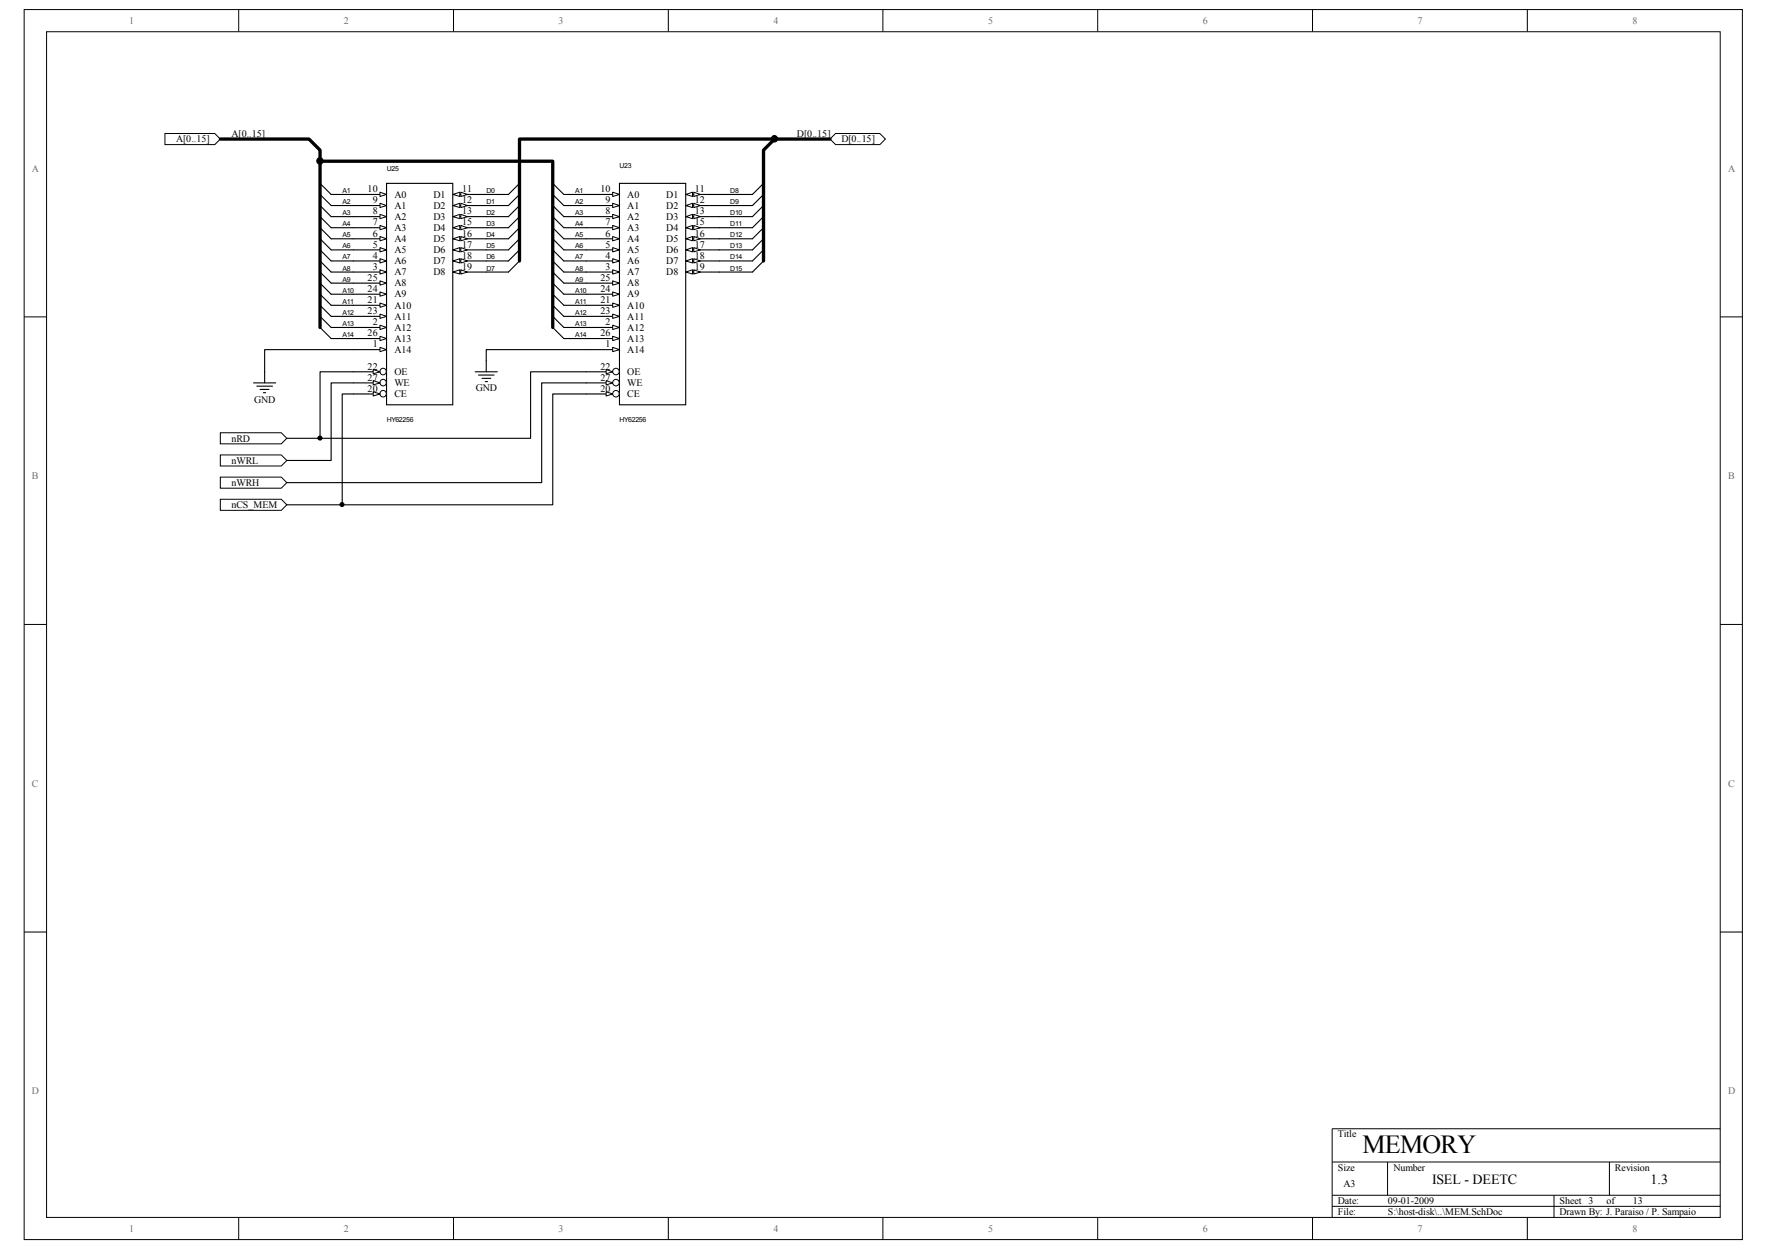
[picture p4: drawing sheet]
<svg xmlns="http://www.w3.org/2000/svg" width="297mm" height="210mm" viewBox="0 0 297 210" stroke-linecap="round" stroke-linejoin="round" font-family="sans-serif">
<path d="M4.1 1.6h288.8v206.7h-288.8z" fill="none" stroke="#000" stroke-width=".17"/>
<path d="M7.9 5.4h281.3v199.2h-281.3z" fill="#fff"/>
<g fill="none" stroke="#000" stroke-width=".17">
<path d="M7.8 5.3h281.4v199.3h-281.4zM40.1 1.6v3.7M76.2 1.6v3.7M112.3 1.6v3.7M148.4 1.6v3.7M184.5 1.6v3.7M220.6 1.6v3.7M256.7 1.6v3.7M4.1 53.3h3.7M289.2 53.3h3.7M4.1 104.9h3.7M289.2 104.9h3.7"/>
<path d="M4.1 156.6h3.7M289.2 156.6h3.7M223.9 195.3h65.3M233.3 195.3v5.6M270.5 195.3v5.6M289.2 189.7h-65.3v14.9M40.1 204.6v3.7M76.2 204.6v3.7M112.3 204.6v3.7M148.4 204.6v3.7M184.5 204.6v3.7M220.6 204.6v3.7"/>
<path d="M223.9 200.9h65.3M223.9 202.7h65.3M256.7 204.6v3.7M261.2 200.9v3.7"/>
</g>
<path d="M27.7 22.4h8.4l.9 1-.9 .9h-8.4z" fill-rule="evenodd" fill="#fff"/>
<path d="M27.7 22.4h8.4l.9 1-.9 .9h-8.4z" fill="none" stroke="#000" stroke-width=".17"/>
<path d="M139.5 23.4l1-1h7.4l.9 1-.9 .9h-7.4z" fill-rule="evenodd" fill="#fff"/>
<path d="M139.5 23.4l1-1h7.4l.9 1-.9 .9h-7.4z" fill="none" stroke="#000" stroke-width=".17"/>
<path d="M37 72.7h10.3l.9 1-.9 .9h-10.3z" fill-rule="evenodd" fill="#fff"/>
<path d="M37 72.7h10.3l.9 1-.9 .9h-10.3z" fill="none" stroke="#000" stroke-width=".17"/>
<path d="M37 76.5h10.3l.9 .9-.9 .9h-10.3z" fill-rule="evenodd" fill="#fff"/>
<path d="M37 76.5h10.3l.9 .9-.9 .9h-10.3z" fill="none" stroke="#000" stroke-width=".17"/>
<path d="M37 83.9h10.3l.9 .9-.9 1h-10.3z" fill-rule="evenodd" fill="#fff"/>
<path d="M37 83.9h10.3l.9 .9-.9 1h-10.3z" fill="none" stroke="#000" stroke-width=".17"/>
<path d="M37 80.2h10.3l.9 .9-.9 .9h-10.3z" fill-rule="evenodd" fill="#fff"/>
<path d="M37 80.2h10.3l.9 .9-.9 .9h-10.3z" fill="none" stroke="#000" stroke-width=".17"/>
<path d="M104.1 30.8h11.2v37.2h-11.2z" fill-rule="evenodd" fill="#fff"/>
<path d="M98.5 32.7h5.6M104.1 30.8h11.2v37.2h-11.2z" fill="none" stroke="#000" stroke-width=".19"/>
<path d="M103 32.3l1.1 .4-1.1 .3z" fill="#fff"/>
<path d="M103 32.3l1.1 .4-1.1 .3z" fill="none" stroke="#000" stroke-width=".17"/>
<path d="M98.5 34.5h5.6" fill="none" stroke="#000" stroke-width=".19"/>
<path d="M103 34.2l1.1 .3-1.1 .4z" fill="#fff"/>
<path d="M103 34.2l1.1 .3-1.1 .4z" fill="none" stroke="#000" stroke-width=".17"/>
<path d="M98.5 36.4h5.6" fill="none" stroke="#000" stroke-width=".19"/>
<path d="M103 36l1.1 .4-1.1 .3z" fill="#fff"/>
<path d="M103 36l1.1 .4-1.1 .3z" fill="none" stroke="#000" stroke-width=".17"/>
<path d="M98.5 38.3h5.6" fill="none" stroke="#000" stroke-width=".19"/>
<path d="M103 37.9l1.1 .4-1.1 .3z" fill="#fff"/>
<path d="M103 37.9l1.1 .4-1.1 .3z" fill="none" stroke="#000" stroke-width=".17"/>
<path d="M98.5 40.1h5.6" fill="none" stroke="#000" stroke-width=".19"/>
<path d="M103 39.8l1.1 .3-1.1 .4z" fill="#fff"/>
<path d="M103 39.8l1.1 .3-1.1 .4z" fill="none" stroke="#000" stroke-width=".17"/>
<path d="M98.5 42h5.6" fill="none" stroke="#000" stroke-width=".19"/>
<path d="M103 41.6l1.1 .4-1.1 .3z" fill="#fff"/>
<path d="M103 41.6l1.1 .4-1.1 .3z" fill="none" stroke="#000" stroke-width=".17"/>
<path d="M98.5 43.9h5.6" fill="none" stroke="#000" stroke-width=".19"/>
<path d="M103 43.5l1.1 .4-1.1 .3z" fill="#fff"/>
<path d="M103 43.5l1.1 .4-1.1 .3z" fill="none" stroke="#000" stroke-width=".17"/>
<path d="M98.5 45.7h5.6" fill="none" stroke="#000" stroke-width=".19"/>
<path d="M103 45.3l1.1 .4-1.1 .4z" fill="#fff"/>
<path d="M103 45.3l1.1 .4-1.1 .4z" fill="none" stroke="#000" stroke-width=".17"/>
<path d="M98.5 47.6h5.6" fill="none" stroke="#000" stroke-width=".19"/>
<path d="M103 47.2l1.1 .4-1.1 .3z" fill="#fff"/>
<path d="M103 47.2l1.1 .4-1.1 .3z" fill="none" stroke="#000" stroke-width=".17"/>
<path d="M98.5 49.4h5.6" fill="none" stroke="#000" stroke-width=".19"/>
<path d="M103 49.1l1.1 .3-1.1 .4z" fill="#fff"/>
<path d="M103 49.1l1.1 .3-1.1 .4z" fill="none" stroke="#000" stroke-width=".17"/>
<path d="M98.5 51.3h5.6" fill="none" stroke="#000" stroke-width=".19"/>
<path d="M103 50.9l1.1 .4-1.1 .3z" fill="#fff"/>
<path d="M103 50.9l1.1 .4-1.1 .3z" fill="none" stroke="#000" stroke-width=".17"/>
<path d="M98.5 53.2h5.6" fill="none" stroke="#000" stroke-width=".19"/>
<path d="M103 52.8l1.1 .4-1.1 .3z" fill="#fff"/>
<path d="M103 52.8l1.1 .4-1.1 .3z" fill="none" stroke="#000" stroke-width=".17"/>
<path d="M98.5 55h5.6" fill="none" stroke="#000" stroke-width=".19"/>
<path d="M103 54.7l1.1 .3-1.1 .4z" fill="#fff"/>
<path d="M103 54.7l1.1 .3-1.1 .4z" fill="none" stroke="#000" stroke-width=".17"/>
<path d="M98.5 56.9h5.6" fill="none" stroke="#000" stroke-width=".19"/>
<path d="M103 56.5l1.1 .4-1.1 .3z" fill="#fff"/>
<path d="M103 56.5l1.1 .4-1.1 .3z" fill="none" stroke="#000" stroke-width=".17"/>
<path d="M98.5 58.8h5.6" fill="none" stroke="#000" stroke-width=".19"/>
<path d="M103 58.4l1.1 .4-1.1 .3z" fill="#fff"/>
<path d="M103 58.4l1.1 .4-1.1 .3z" fill="none" stroke="#000" stroke-width=".17"/>
<path d="M115.3 32.7h5.6" fill="none" stroke="#000" stroke-width=".19"/>
<path d="M115.3 32.7l1.1-.4v.7z" fill="#fff"/>
<path d="M115.3 32.7l1.1-.4v.7z" fill="none" stroke="#000" stroke-width=".17"/>
<path d="M116.6 32.3l1.1 .4-1.1 .3z" fill="#fff"/>
<path d="M116.6 32.3l1.1 .4-1.1 .3z" fill="none" stroke="#000" stroke-width=".17"/>
<path d="M115.3 34.5h5.6" fill="none" stroke="#000" stroke-width=".19"/>
<path d="M115.3 34.5l1.1-.3v.7z" fill="#fff"/>
<path d="M115.3 34.5l1.1-.3v.7z" fill="none" stroke="#000" stroke-width=".17"/>
<path d="M116.6 34.2l1.1 .3-1.1 .4z" fill="#fff"/>
<path d="M116.6 34.2l1.1 .3-1.1 .4z" fill="none" stroke="#000" stroke-width=".17"/>
<path d="M115.3 36.4h5.6" fill="none" stroke="#000" stroke-width=".19"/>
<path d="M115.3 36.4l1.1-.4v.7z" fill="#fff"/>
<path d="M115.3 36.4l1.1-.4v.7z" fill="none" stroke="#000" stroke-width=".17"/>
<path d="M116.6 36l1.1 .4-1.1 .3z" fill="#fff"/>
<path d="M116.6 36l1.1 .4-1.1 .3z" fill="none" stroke="#000" stroke-width=".17"/>
<path d="M115.3 38.3h5.6" fill="none" stroke="#000" stroke-width=".19"/>
<path d="M115.3 38.3l1.1-.4v.7z" fill="#fff"/>
<path d="M115.3 38.3l1.1-.4v.7z" fill="none" stroke="#000" stroke-width=".17"/>
<path d="M116.6 37.9l1.1 .4-1.1 .3z" fill="#fff"/>
<path d="M116.6 37.9l1.1 .4-1.1 .3z" fill="none" stroke="#000" stroke-width=".17"/>
<path d="M115.3 40.1h5.6" fill="none" stroke="#000" stroke-width=".19"/>
<path d="M115.3 40.1l1.1-.3v.7z" fill="#fff"/>
<path d="M115.3 40.1l1.1-.3v.7z" fill="none" stroke="#000" stroke-width=".17"/>
<path d="M116.6 39.8l1.1 .3-1.1 .4z" fill="#fff"/>
<path d="M116.6 39.8l1.1 .3-1.1 .4z" fill="none" stroke="#000" stroke-width=".17"/>
<path d="M115.3 42h5.6" fill="none" stroke="#000" stroke-width=".19"/>
<path d="M115.3 42l1.1-.4v.7z" fill="#fff"/>
<path d="M115.3 42l1.1-.4v.7z" fill="none" stroke="#000" stroke-width=".17"/>
<path d="M116.6 41.6l1.1 .4-1.1 .3z" fill="#fff"/>
<path d="M116.6 41.6l1.1 .4-1.1 .3z" fill="none" stroke="#000" stroke-width=".17"/>
<path d="M115.3 43.9h5.6" fill="none" stroke="#000" stroke-width=".19"/>
<path d="M115.3 43.9l1.1-.4v.7z" fill="#fff"/>
<path d="M115.3 43.9l1.1-.4v.7z" fill="none" stroke="#000" stroke-width=".17"/>
<path d="M116.6 43.5l1.1 .4-1.1 .3z" fill="#fff"/>
<path d="M116.6 43.5l1.1 .4-1.1 .3z" fill="none" stroke="#000" stroke-width=".17"/>
<path d="M115.3 45.7h5.6" fill="none" stroke="#000" stroke-width=".19"/>
<path d="M115.3 45.7l1.1-.4v.8z" fill="#fff"/>
<path d="M115.3 45.7l1.1-.4v.8z" fill="none" stroke="#000" stroke-width=".17"/>
<path d="M116.6 45.3l1.1 .4-1.1 .4z" fill="#fff"/>
<path d="M116.6 45.3l1.1 .4-1.1 .4z" fill="none" stroke="#000" stroke-width=".17"/>
<path d="M98.5 62.5h5.6" fill="none" stroke="#000" stroke-width=".19"/>
<circle cx="103.5" cy="62.4" r=".55" fill="#fff"/>
<circle cx="103.5" cy="62.4" r=".55" fill="none" stroke="#000" stroke-width=".17"/>
<path d="M101.9 62.1l1.1 .4-1.1 .3z" fill="#fff"/>
<path d="M101.9 62.1l1.1 .4-1.1 .3z" fill="none" stroke="#000" stroke-width=".17"/>
<path d="M98.5 64.3h5.6" fill="none" stroke="#000" stroke-width=".19"/>
<circle cx="103.5" cy="64.3" r=".55" fill="#fff"/>
<circle cx="103.5" cy="64.3" r=".55" fill="none" stroke="#000" stroke-width=".17"/>
<path d="M101.9 64l1.1 .3-1.1 .4z" fill="#fff"/>
<path d="M101.9 64l1.1 .3-1.1 .4z" fill="none" stroke="#000" stroke-width=".17"/>
<path d="M98.5 66.2h5.6" fill="none" stroke="#000" stroke-width=".19"/>
<circle cx="103.5" cy="66.2" r=".55" fill="#fff"/>
<circle cx="103.5" cy="66.2" r=".55" fill="none" stroke="#000" stroke-width=".17"/>
<path d="M101.9 65.8l1.1 .4-1.1 .3z" fill="#fff"/>
<path d="M101.9 65.8l1.1 .4-1.1 .3z" fill="none" stroke="#000" stroke-width=".17"/>
<path d="M65 30.8h11.1v37.2h-11.1z" fill-rule="evenodd" fill="#fff"/>
<path d="M59.4 32.7h5.6M65 30.8h11.1v37.2h-11.1z" fill="none" stroke="#000" stroke-width=".19"/>
<path d="M63.9 32.3l1.1 .4-1.1 .3z" fill="#fff"/>
<path d="M63.9 32.3l1.1 .4-1.1 .3z" fill="none" stroke="#000" stroke-width=".17"/>
<path d="M59.4 34.5h5.6" fill="none" stroke="#000" stroke-width=".19"/>
<path d="M63.9 34.2l1.1 .3-1.1 .4z" fill="#fff"/>
<path d="M63.9 34.2l1.1 .3-1.1 .4z" fill="none" stroke="#000" stroke-width=".17"/>
<path d="M59.4 36.4h5.6" fill="none" stroke="#000" stroke-width=".19"/>
<path d="M63.9 36l1.1 .4-1.1 .3z" fill="#fff"/>
<path d="M63.9 36l1.1 .4-1.1 .3z" fill="none" stroke="#000" stroke-width=".17"/>
<path d="M59.4 38.3h5.6" fill="none" stroke="#000" stroke-width=".19"/>
<path d="M63.9 37.9l1.1 .4-1.1 .3z" fill="#fff"/>
<path d="M63.9 37.9l1.1 .4-1.1 .3z" fill="none" stroke="#000" stroke-width=".17"/>
<path d="M59.4 40.1h5.6" fill="none" stroke="#000" stroke-width=".19"/>
<path d="M63.9 39.8l1.1 .3-1.1 .4z" fill="#fff"/>
<path d="M63.9 39.8l1.1 .3-1.1 .4z" fill="none" stroke="#000" stroke-width=".17"/>
<path d="M59.4 42h5.6" fill="none" stroke="#000" stroke-width=".19"/>
<path d="M63.9 41.6l1.1 .4-1.1 .3z" fill="#fff"/>
<path d="M63.9 41.6l1.1 .4-1.1 .3z" fill="none" stroke="#000" stroke-width=".17"/>
<path d="M59.4 43.9h5.6" fill="none" stroke="#000" stroke-width=".19"/>
<path d="M63.9 43.5l1.1 .4-1.1 .3z" fill="#fff"/>
<path d="M63.9 43.5l1.1 .4-1.1 .3z" fill="none" stroke="#000" stroke-width=".17"/>
<path d="M59.4 45.7h5.6" fill="none" stroke="#000" stroke-width=".19"/>
<path d="M63.9 45.3l1.1 .4-1.1 .4z" fill="#fff"/>
<path d="M63.9 45.3l1.1 .4-1.1 .4z" fill="none" stroke="#000" stroke-width=".17"/>
<path d="M59.4 47.6h5.6" fill="none" stroke="#000" stroke-width=".19"/>
<path d="M63.9 47.2l1.1 .4-1.1 .3z" fill="#fff"/>
<path d="M63.9 47.2l1.1 .4-1.1 .3z" fill="none" stroke="#000" stroke-width=".17"/>
<path d="M59.4 49.4h5.6" fill="none" stroke="#000" stroke-width=".19"/>
<path d="M63.9 49.1l1.1 .3-1.1 .4z" fill="#fff"/>
<path d="M63.9 49.1l1.1 .3-1.1 .4z" fill="none" stroke="#000" stroke-width=".17"/>
<path d="M59.4 51.3h5.6" fill="none" stroke="#000" stroke-width=".19"/>
<path d="M63.9 50.9l1.1 .4-1.1 .3z" fill="#fff"/>
<path d="M63.9 50.9l1.1 .4-1.1 .3z" fill="none" stroke="#000" stroke-width=".17"/>
<path d="M59.4 53.2h5.6" fill="none" stroke="#000" stroke-width=".19"/>
<path d="M63.9 52.8l1.1 .4-1.1 .3z" fill="#fff"/>
<path d="M63.9 52.8l1.1 .4-1.1 .3z" fill="none" stroke="#000" stroke-width=".17"/>
<path d="M59.4 55h5.6" fill="none" stroke="#000" stroke-width=".19"/>
<path d="M63.9 54.7l1.1 .3-1.1 .4z" fill="#fff"/>
<path d="M63.9 54.7l1.1 .3-1.1 .4z" fill="none" stroke="#000" stroke-width=".17"/>
<path d="M59.4 56.9h5.6" fill="none" stroke="#000" stroke-width=".19"/>
<path d="M63.9 56.5l1.1 .4-1.1 .3z" fill="#fff"/>
<path d="M63.9 56.5l1.1 .4-1.1 .3z" fill="none" stroke="#000" stroke-width=".17"/>
<path d="M59.4 58.8h5.6" fill="none" stroke="#000" stroke-width=".19"/>
<path d="M63.9 58.4l1.1 .4-1.1 .3z" fill="#fff"/>
<path d="M63.9 58.4l1.1 .4-1.1 .3z" fill="none" stroke="#000" stroke-width=".17"/>
<path d="M76.2 32.7h5.5" fill="none" stroke="#000" stroke-width=".19"/>
<path d="M76.2 32.7l1.1-.4v.7z" fill="#fff"/>
<path d="M76.2 32.7l1.1-.4v.7z" fill="none" stroke="#000" stroke-width=".17"/>
<path d="M77.5 32.3l1.1 .4-1.1 .3z" fill="#fff"/>
<path d="M77.5 32.3l1.1 .4-1.1 .3z" fill="none" stroke="#000" stroke-width=".17"/>
<path d="M76.2 34.5h5.5" fill="none" stroke="#000" stroke-width=".19"/>
<path d="M76.2 34.5l1.1-.3v.7z" fill="#fff"/>
<path d="M76.2 34.5l1.1-.3v.7z" fill="none" stroke="#000" stroke-width=".17"/>
<path d="M77.5 34.2l1.1 .3-1.1 .4z" fill="#fff"/>
<path d="M77.5 34.2l1.1 .3-1.1 .4z" fill="none" stroke="#000" stroke-width=".17"/>
<path d="M76.2 36.4h5.5" fill="none" stroke="#000" stroke-width=".19"/>
<path d="M76.2 36.4l1.1-.4v.7z" fill="#fff"/>
<path d="M76.2 36.4l1.1-.4v.7z" fill="none" stroke="#000" stroke-width=".17"/>
<path d="M77.5 36l1.1 .4-1.1 .3z" fill="#fff"/>
<path d="M77.5 36l1.1 .4-1.1 .3z" fill="none" stroke="#000" stroke-width=".17"/>
<path d="M76.2 38.3h5.5" fill="none" stroke="#000" stroke-width=".19"/>
<path d="M76.2 38.3l1.1-.4v.7z" fill="#fff"/>
<path d="M76.2 38.3l1.1-.4v.7z" fill="none" stroke="#000" stroke-width=".17"/>
<path d="M77.5 37.9l1.1 .4-1.1 .3z" fill="#fff"/>
<path d="M77.5 37.9l1.1 .4-1.1 .3z" fill="none" stroke="#000" stroke-width=".17"/>
<path d="M76.2 40.1h5.5" fill="none" stroke="#000" stroke-width=".19"/>
<path d="M76.2 40.1l1.1-.3v.7z" fill="#fff"/>
<path d="M76.2 40.1l1.1-.3v.7z" fill="none" stroke="#000" stroke-width=".17"/>
<path d="M77.5 39.8l1.1 .3-1.1 .4z" fill="#fff"/>
<path d="M77.5 39.8l1.1 .3-1.1 .4z" fill="none" stroke="#000" stroke-width=".17"/>
<path d="M76.2 42h5.5" fill="none" stroke="#000" stroke-width=".19"/>
<path d="M76.2 42l1.1-.4v.7z" fill="#fff"/>
<path d="M76.2 42l1.1-.4v.7z" fill="none" stroke="#000" stroke-width=".17"/>
<path d="M77.5 41.6l1.1 .4-1.1 .3z" fill="#fff"/>
<path d="M77.5 41.6l1.1 .4-1.1 .3z" fill="none" stroke="#000" stroke-width=".17"/>
<path d="M76.2 43.9h5.5" fill="none" stroke="#000" stroke-width=".19"/>
<path d="M76.2 43.9l1.1-.4v.7z" fill="#fff"/>
<path d="M76.2 43.9l1.1-.4v.7z" fill="none" stroke="#000" stroke-width=".17"/>
<path d="M77.5 43.5l1.1 .4-1.1 .3z" fill="#fff"/>
<path d="M77.5 43.5l1.1 .4-1.1 .3z" fill="none" stroke="#000" stroke-width=".17"/>
<path d="M76.2 45.7h5.5" fill="none" stroke="#000" stroke-width=".19"/>
<path d="M76.2 45.7l1.1-.4v.8z" fill="#fff"/>
<path d="M76.2 45.7l1.1-.4v.8z" fill="none" stroke="#000" stroke-width=".17"/>
<path d="M77.5 45.3l1.1 .4-1.1 .4z" fill="#fff"/>
<path d="M77.5 45.3l1.1 .4-1.1 .4z" fill="none" stroke="#000" stroke-width=".17"/>
<path d="M59.4 62.5h5.6" fill="none" stroke="#000" stroke-width=".19"/>
<circle cx="64.4" cy="62.4" r=".54" fill="#fff"/>
<circle cx="64.4" cy="62.4" r=".54" fill="none" stroke="#000" stroke-width=".17"/>
<path d="M62.7 62.1l1.2 .4-1.2 .3z" fill="#fff"/>
<path d="M62.7 62.1l1.2 .4-1.2 .3z" fill="none" stroke="#000" stroke-width=".17"/>
<path d="M59.4 64.3h5.6" fill="none" stroke="#000" stroke-width=".19"/>
<circle cx="64.4" cy="64.3" r=".54" fill="#fff"/>
<circle cx="64.4" cy="64.3" r=".54" fill="none" stroke="#000" stroke-width=".17"/>
<path d="M62.7 64l1.2 .3-1.2 .4z" fill="#fff"/>
<path d="M62.7 64l1.2 .3-1.2 .4z" fill="none" stroke="#000" stroke-width=".17"/>
<path d="M59.4 66.2h5.6" fill="none" stroke="#000" stroke-width=".19"/>
<circle cx="64.4" cy="66.2" r=".54" fill="#fff"/>
<circle cx="64.4" cy="66.2" r=".54" fill="none" stroke="#000" stroke-width=".17"/>
<path d="M62.7 65.8l1.2 .4-1.2 .3z" fill="#fff"/>
<g fill="none" stroke="#000" stroke-width=".17">
<path d="M62.7 65.8l1.2 .4-1.2 .3z"/>
<circle cx="53.8" cy="27" r=".54"/>
<circle cx="130.2" cy="23.3" r=".54"/>
<circle cx="53.8" cy="73.6" r=".35"/>
<circle cx="57.5" cy="84.8" r=".34"/>
</g>
<path d="M37 23.4h14.9l1.9 1.8v29.8M53.8 27.1h39.1v27.9M130.2 23.4l-1.8 1.8v18.7M139.5 23.4h-52.2v20.5" fill="none" stroke="#000" stroke-width=".56"/>
<g fill="none" stroke="#000" stroke-width=".19">
<path d="M53.8 30.8l1.9 1.9h3.7M53.8 32.7l1.9 1.8h3.7M53.8 34.5l1.9 1.9h3.7M53.8 36.4l1.9 1.9h3.7M53.8 38.3l1.9 1.8h3.7M87.3 38.3l-1.8 1.8h-3.8M87.3 36.4l-1.8 1.9h-3.8M87.3 34.5l-1.8 1.9h-3.8M87.3 32.7l-1.8 1.8h-3.8M87.3 30.8l-1.8 1.9h-3.8M92.9 30.8l1.9 1.9h3.7M92.9 32.7l1.9 1.8h3.7"/>
<path d="M92.9 34.5l1.9 1.9h3.7M92.9 36.4l1.9 1.9h3.7M92.9 38.3l1.9 1.8h3.7M128.4 30.8l-1.9 1.9h-5.6M128.4 32.7l-1.9 1.8h-5.6M128.4 34.5l-1.9 1.9h-5.6M128.4 36.4l-1.9 1.9h-5.6M128.4 38.3l-1.9 1.8h-5.6M53.8 40.1l1.9 1.9h3.7M53.8 42l1.9 1.9h3.7M53.8 43.9l1.9 1.8h3.7M53.8 55l1.9 1.9h3.7"/>
<path d="M53.8 53.2l1.9 1.8h3.7M53.8 51.3l1.9 1.9h3.7M53.8 49.4l1.9 1.9h3.7M53.8 47.6l1.9 1.8h3.7M53.8 45.7l1.9 1.9h3.7M59.4 58.8h-14.9v5.5M87.3 43.9l-1.8 1.8h-3.8M87.3 40.1l-1.8 1.9h-3.8M87.3 42l-1.8 1.9h-3.8M92.9 40.1l1.9 1.9h3.7M92.9 42l1.9 1.9h3.7M92.9 43.9l1.9 1.8h3.7"/>
<path d="M92.9 45.7l1.9 1.9h3.7M92.9 47.6l1.9 1.8h3.7M92.9 49.4l1.9 1.9h3.7M92.9 51.3l1.9 1.9h3.7M92.9 53.2l1.9 1.8h3.7M92.9 55l1.9 1.9h3.7M98.5 58.8h-16.8v3.7M128.4 40.1l-1.9 1.9h-5.6M128.4 42l-1.9 1.9h-5.6M128.4 43.9l-1.9 1.8h-5.6M42.6 64.3h3.8M43.2 64.9h2.6"/>
<path d="M43.7 65.4h1.5M44.3 66h.4M59.4 66.2h-1.9v18.6M59.4 64.3h-3.7v13.1h-7.5M59.4 62.5h-5.6v11.2M79.9 62.5h3.7M80.4 63h2.7M81 63.6h1.5M81.6 64.1h.4M98.5 66.2h-5.6v18.6h-44.7M98.5 64.3h-7.4v16.8h-42.9M98.5 62.5h-9.3v11.2h-41"/>
</g>
<g fill="#000">
<circle cx="53.8" cy="27" r=".54"/>
<circle cx="130.2" cy="23.3" r=".54"/>
<circle cx="53.8" cy="73.6" r=".35"/>
<circle cx="57.5" cy="84.8" r=".34"/>
</g>
<text font-size="4.4" x="229" y="193.7">MEMORY</text>
<g font-size="2.4">
<text x="240.7" y="199">ISEL - DEETC</text>
<text x="277.4" y="199">1.3</text>
</g>
<g font-size="1.7" fill="#706f64">
<text x="21.7" y="4">1</text>
<text x="57.8" y="4">2</text>
<text x="93.9" y="4">3</text>
<text x="130" y="4">4</text>
<text x="166.1" y="4">5</text>
<text x="202.2" y="4">6</text>
<text x="238.3" y="4">7</text>
<text x="274.4" y="4">8</text>
<text x="5.3" y="28.9">A</text>
<text x="290.5" y="28.9">A</text>
<text x="5.4" y="80.6">B</text>
<text x="290.5" y="80.6">B</text>
<text x="5.4" y="132.2">C</text>
<text x="290.5" y="132.2">C</text>
<text x="5.3" y="183.9">D</text>
<text x="290.5" y="183.9">D</text>
<text x="21.7" y="207">1</text>
<text x="57.8" y="207">2</text>
<text x="93.9" y="207">3</text>
<text x="130" y="207">4</text>
<text x="166.1" y="207">5</text>
<text x="202.2" y="207">6</text>
<text x="238.3" y="207">7</text>
<text x="274.4" y="207">8</text>
</g>
<g font-size="1.7">
<text x="29.6" y="23.9">A[0..15]</text>
<text x="38.9" y="23">A[0..15]</text>
<text x="133.9" y="23">D[0..15]</text>
<text x="141.4" y="23.9">D[0..15]</text>
<text x="61.8" y="32.3">10</text>
<text x="62.7" y="34.2">9</text>
<text x="66.3" y="33.2">A0</text>
<text x="66.3" y="35.1">A1</text>
<text x="72.9" y="33.2">D1</text>
<text x="72.9" y="35.1">D2</text>
<text x="77.7" y="32.3">11</text>
<text x="77.7" y="34.2">12</text>
<text x="101" y="32.3">10</text>
<text x="101.8" y="34.2">9</text>
<text x="105.4" y="33.2">A0</text>
<text x="105.4" y="35.1">A1</text>
<text x="112" y="33.2">D1</text>
<text x="112" y="35.1">D2</text>
<text x="116.8" y="32.3">11</text>
<text x="116.8" y="34.2">12</text>
<text x="62.7" y="36">8</text>
<text x="62.7" y="37.9">7</text>
<text x="62.7" y="39.8">6</text>
<text x="62.7" y="41.6">5</text>
<text x="66.3" y="37">A2</text>
<text x="66.3" y="38.8">A3</text>
<text x="66.3" y="40.7">A4</text>
<text x="72.9" y="37">D3</text>
<text x="72.9" y="38.8">D4</text>
<text x="72.9" y="40.7">D5</text>
<text x="77.7" y="36">13</text>
<text x="77.7" y="37.9">15</text>
<text x="77.7" y="39.8">16</text>
<text x="77.7" y="41.6">17</text>
<text x="101.8" y="36">8</text>
<text x="101.8" y="37.9">7</text>
<text x="101.8" y="39.8">6</text>
<text x="101.8" y="41.6">5</text>
<text x="105.4" y="37">A2</text>
<text x="105.4" y="38.8">A3</text>
<text x="105.4" y="40.7">A4</text>
<text x="112" y="37">D3</text>
<text x="112" y="38.8">D4</text>
<text x="112" y="40.7">D5</text>
<text x="116.8" y="36">13</text>
<text x="116.8" y="37.9">15</text>
<text x="116.8" y="39.8">16</text>
<text x="116.8" y="41.6">17</text>
<text x="61.8" y="47.2">25</text>
<text x="62.7" y="43.5">4</text>
<text x="62.7" y="45.3">3</text>
<text x="66.3" y="42.5">A5</text>
<text x="66.3" y="44.4">A6</text>
<text x="66.3" y="46.3">A7</text>
<text x="72.9" y="42.5">D6</text>
<text x="72.9" y="44.4">D7</text>
<text x="72.9" y="46.3">D8</text>
<text x="77.7" y="43.5">18</text>
<text x="77.7" y="45.3">19</text>
<text x="101" y="47.2">25</text>
<text x="101.8" y="43.5">4</text>
<text x="101.8" y="45.3">3</text>
<text x="105.4" y="42.5">A5</text>
<text x="105.4" y="44.4">A6</text>
<text x="105.4" y="46.3">A7</text>
<text x="112" y="42.5">D6</text>
<text x="112" y="44.4">D7</text>
<text x="112" y="46.3">D8</text>
<text x="116.8" y="43.5">18</text>
<text x="116.8" y="45.3">19</text>
<text x="61.8" y="49.1">24</text>
<text x="61.8" y="50.9">21</text>
<text x="61.8" y="52.8">23</text>
<text x="66.3" y="48.1">A8</text>
<text x="66.3" y="50">A9</text>
<text x="66.3" y="51.9">A10</text>
<text x="66.3" y="53.7">A11</text>
<text x="101" y="49.1">24</text>
<text x="101" y="50.9">21</text>
<text x="101" y="52.8">23</text>
<text x="105.4" y="48.1">A8</text>
<text x="105.4" y="50">A9</text>
<text x="105.4" y="51.9">A10</text>
<text x="105.4" y="53.7">A11</text>
<text x="61.8" y="56.5">26</text>
<text x="62.7" y="54.7">2</text>
<text x="62.7" y="58.4">1</text>
<text x="66.3" y="55.6">A12</text>
<text x="66.3" y="57.4">A13</text>
<text x="66.3" y="59.3">A14</text>
<text x="101" y="56.5">26</text>
<text x="101.8" y="54.7">2</text>
<text x="101.8" y="58.4">1</text>
<text x="105.4" y="55.6">A12</text>
<text x="105.4" y="57.4">A13</text>
<text x="105.4" y="59.3">A14</text>
<text x="61.8" y="62.1">22</text>
<text x="61.8" y="64">27</text>
<text x="61.8" y="65.8">20</text>
<text x="66.3" y="63">OE</text>
<text x="66.3" y="64.9">WE</text>
<text x="80" y="65.8">GND</text>
<text x="101" y="62.1">22</text>
<text x="101" y="64">27</text>
<text x="101" y="65.8">20</text>
<text x="105.4" y="63">OE</text>
<text x="105.4" y="64.9">WE</text>
<text x="42.8" y="67.6">GND</text>
<text x="66.3" y="66.8">CE</text>
<text x="105.4" y="66.8">CE</text>
<text x="38.9" y="74.2">nRD</text>
<text x="38.9" y="77.9">nWRL</text>
<text x="38.9" y="81.7">nWRH</text>
<text x="38.9" y="85.4">nCS_MEM</text>
<text x="224.9" y="191.1">Title</text>
<text x="224.9" y="196.7">Size</text>
<text x="234.2" y="196.7">Number</text>
<text x="271.5" y="196.7">Revision</text>
<text x="224.9" y="202.3">Date:</text>
<text x="225.8" y="199.5">A3</text>
<text x="233.3" y="202.3">09-01-2009</text>
<text x="262.2" y="202.3">Sheet</text>
<text x="267" y="202.4">3</text>
<text x="270.1" y="202.3">of</text>
<text x="274.5" y="202.4">13</text>
<text x="224.9" y="204.2">File:</text>
<text x="233.3" y="204.2">S:\host-disk\..\MEM.SchDoc</text>
<text x="262.2" y="204.2">Drawn By: J. Paraiso / P. Sampaio</text>
</g>
<g font-size="1.2">
<text x="65" y="28.7">U25</text>
<text x="104.1" y="28.2">U23</text>
<text x="57.6" y="32.4">A1</text>
<text x="57.6" y="34.3">A2</text>
<text x="81.8" y="32.4">D0</text>
<text x="81.8" y="34.3">D1</text>
<text x="96.7" y="32.4">A1</text>
<text x="96.7" y="34.3">A2</text>
<text x="122.8" y="32.4">D8</text>
<text x="122.8" y="34.3">D9</text>
<text x="57.6" y="36.2">A3</text>
<text x="57.6" y="38">A4</text>
<text x="57.6" y="39.9">A5</text>
<text x="57.6" y="41.7">A6</text>
<text x="81.8" y="36.2">D2</text>
<text x="81.8" y="38">D3</text>
<text x="81.8" y="39.9">D4</text>
<text x="81.8" y="41.7">D5</text>
<text x="96.7" y="36.2">A3</text>
<text x="96.7" y="38">A4</text>
<text x="96.7" y="39.9">A5</text>
<text x="96.7" y="41.7">A6</text>
<text x="122.8" y="36.2">D10</text>
<text x="122.8" y="38">D11</text>
<text x="122.8" y="39.9">D12</text>
<text x="122.8" y="41.7">D13</text>
<text x="57.6" y="43.6">A7</text>
<text x="57.6" y="45.5">A8</text>
<text x="57.6" y="47.3">A9</text>
<text x="81.8" y="43.6">D6</text>
<text x="81.8" y="45.5">D7</text>
<text x="96.7" y="43.6">A7</text>
<text x="96.7" y="45.5">A8</text>
<text x="96.7" y="47.3">A9</text>
<text x="122.8" y="43.6">D14</text>
<text x="122.8" y="45.5">D15</text>
<text x="57.6" y="49.2">A10</text>
<text x="57.6" y="51.1">A11</text>
<text x="57.6" y="52.9">A12</text>
<text x="96.7" y="49.2">A10</text>
<text x="96.7" y="51.1">A11</text>
<text x="96.7" y="52.9">A12</text>
<text x="57.6" y="54.8">A13</text>
<text x="57.6" y="56.6">A14</text>
<text x="96.7" y="54.8">A13</text>
<text x="96.7" y="56.6">A14</text>
<text x="65" y="71">HY62256</text>
<text x="104.1" y="71">HY62256</text>
</g>
</svg>
